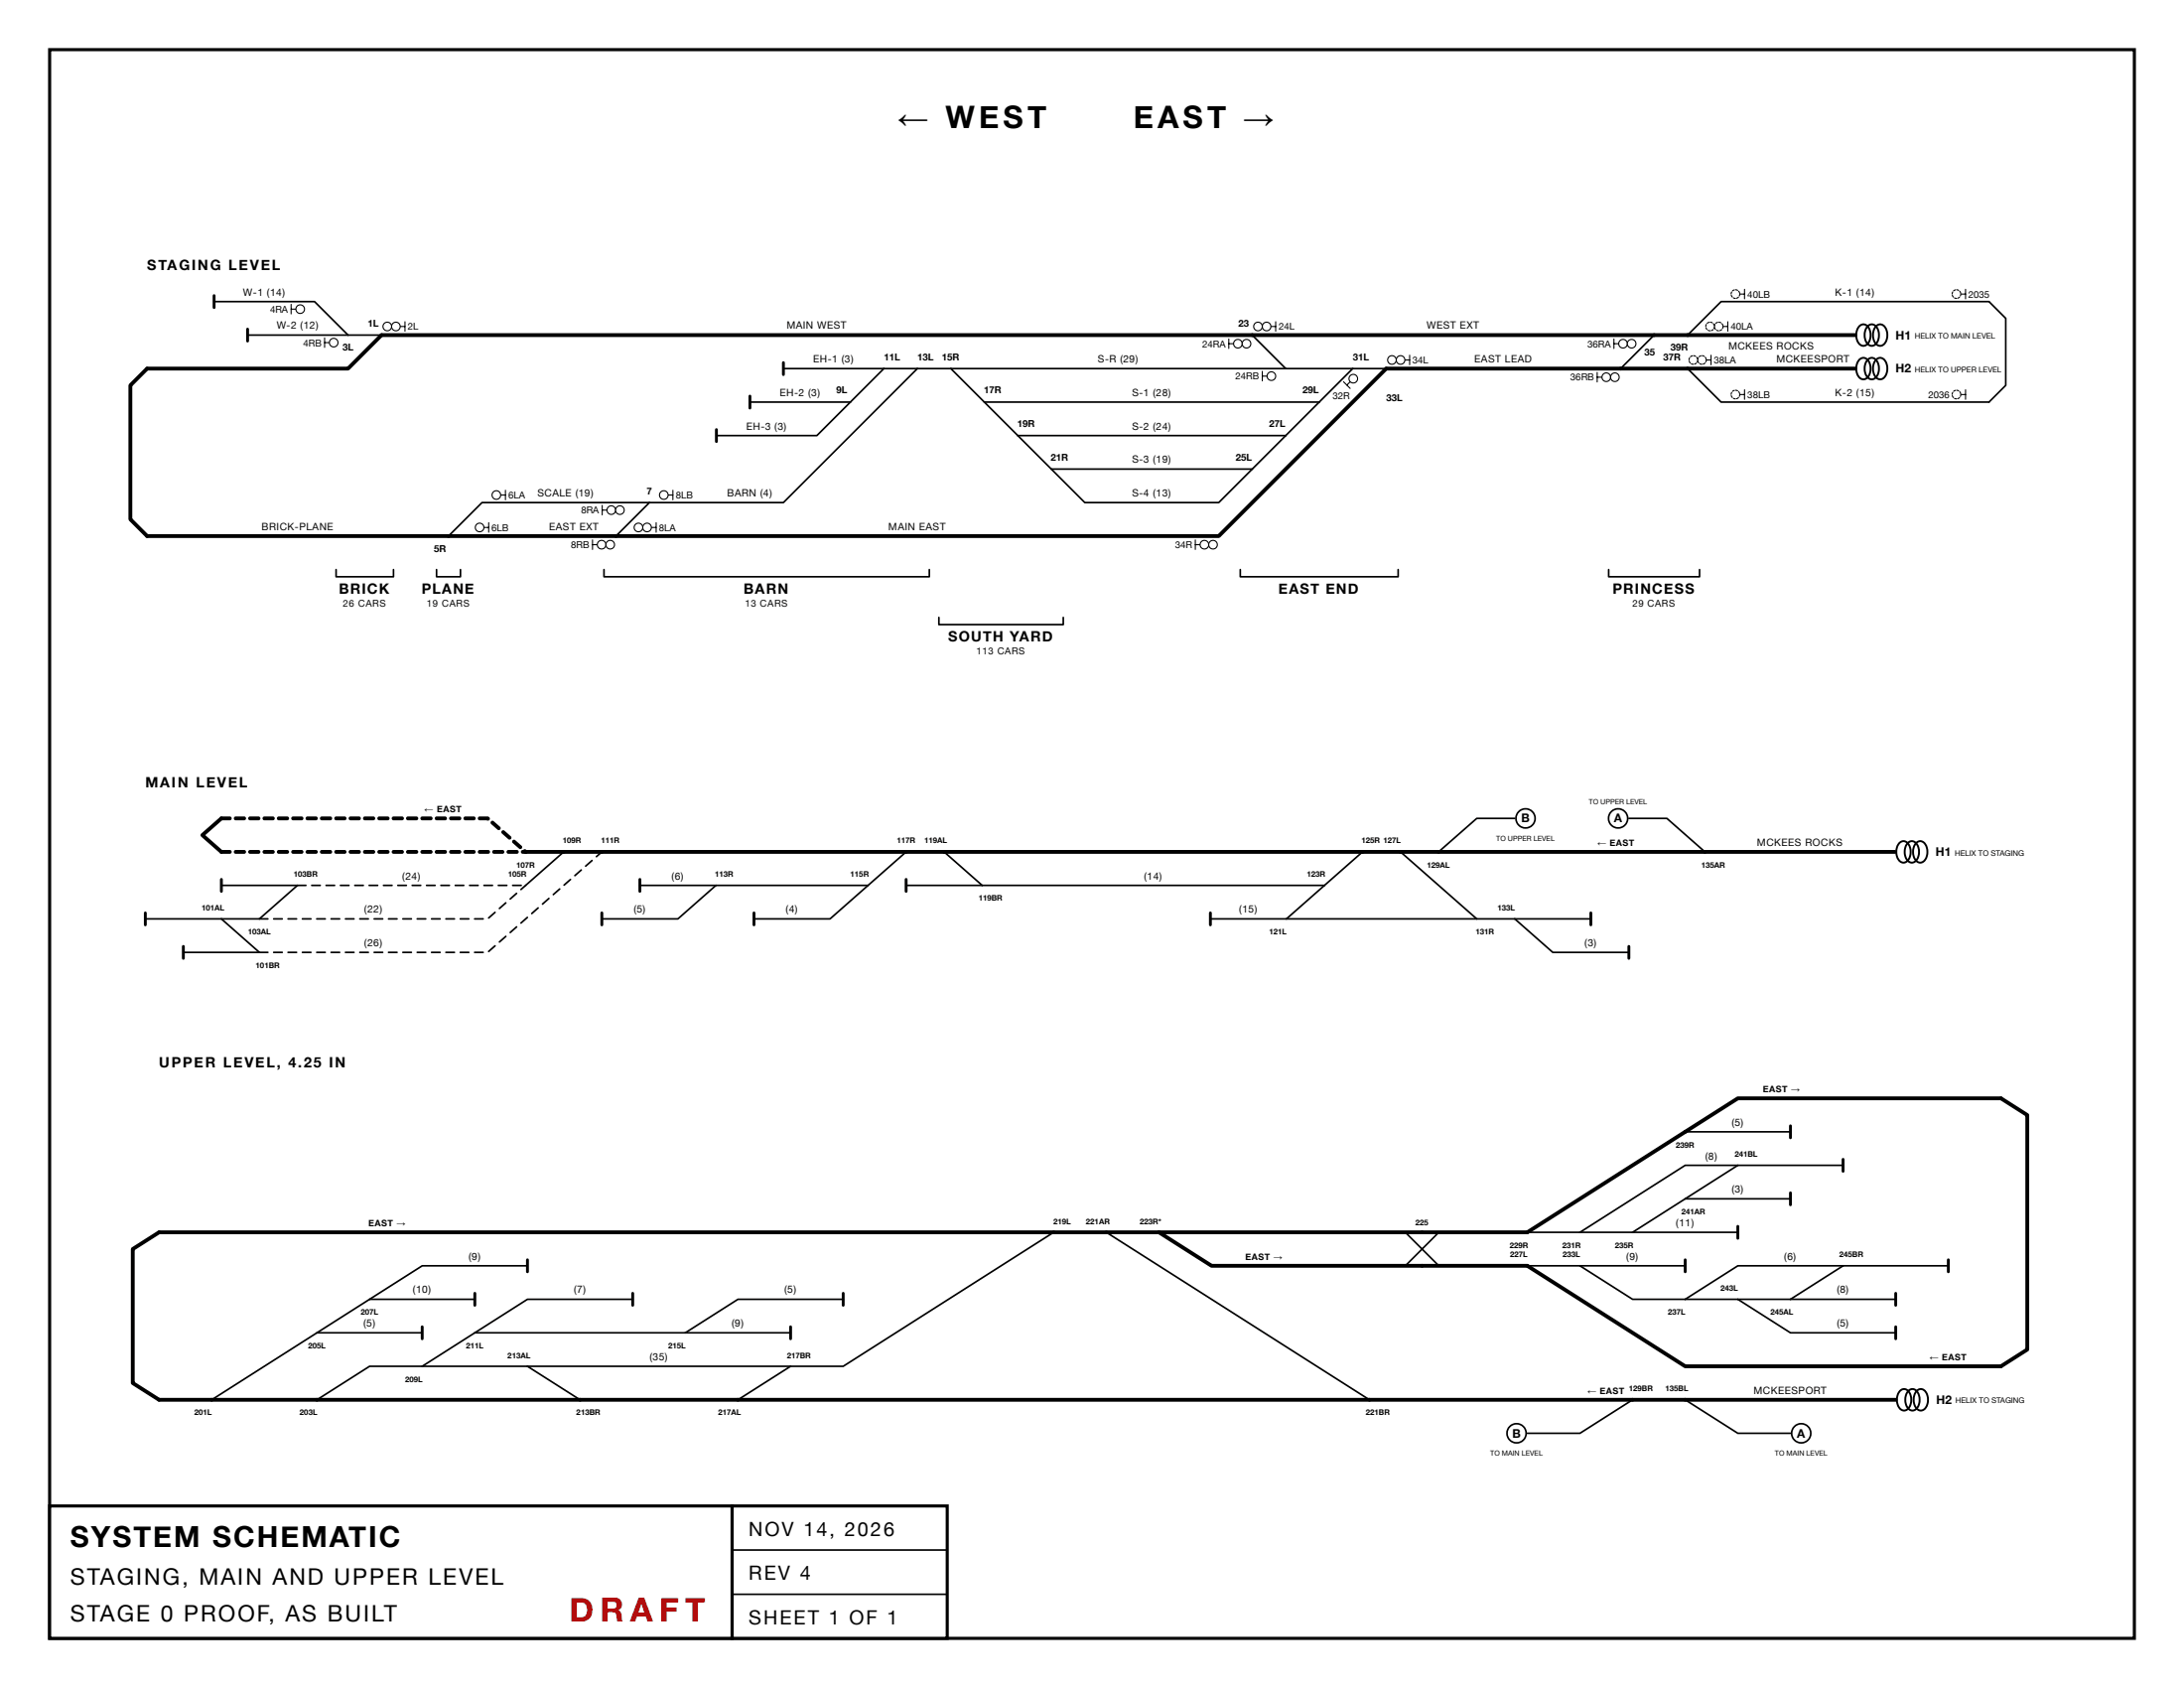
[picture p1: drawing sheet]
<svg xmlns="http://www.w3.org/2000/svg" width="279mm" height="216mm" viewBox="0 0 279 216" stroke-linecap="round" stroke-linejoin="round" font-family="sans-serif">
<path d="M6.3 6.3h266.7v203.2h-266.7z" fill="none" stroke="#000" stroke-width=".4"/>
<g fill="none" stroke="#000" stroke-width=".21">
<path d="M27.4 38.6h12.8l4.3 4.3M31.7 42.9h17.1M95.9 51.4h12.9M100.2 47.1h77.1M108.8 51.4l-4.3 4.3h-12.8M113.1 47.1l-4.3 4.3M117.4 47.1l-17.2 17.2h-17.1M121.6 47.1l4.3 4.3M125.9 51.4l8.6 8.6M125.9 51.4h42.9M130.2 55.7h34.3M134.5 60l4.3 4.3h17.1l4.3-4.3"/>
<path d="M134.5 60h25.7M160.2 42.9l4.3 4.2M164.5 55.7l-4.3 4.3M173.1 47.1l-8.6 8.6M211.6 42.9l-4.3 4.2M215.9 42.9l4.3-4.3h34.3l2.1 2.1v8.6l-2.1 2.1h-34.3l-4.3-4.3M43 72.8v1h7.3v-1M55.8 72.8v1h3.1v-1M77.3 72.8v1h41.6v-1M83.1 64.3h-21.4l-4.3 4.3M83.1 64.3l-4.3 4.3M120.1 79v.9h15.9v-.9"/>
<path d="M158.7 72.8v1h20.2v-1M205.8 72.8v1h11.6v-1"/>
</g>
<path d="M237.3 42.9h-188.5l-4.3 4.2h-25.7l-2.1 2.2v17.1l2.1 2.2h137.1l21.4-21.5h60" fill="none" stroke="#000" stroke-width=".49"/>
<path d="M27.4 37.8v1.5M31.7 42.1v1.5M91.7 54.9v1.6M95.9 50.7v1.5M100.2 46.4v1.5" fill="none" stroke="#000" stroke-width=".37"/>
<path d="M237.9 41.7a.83 .83 0 0 1 .9-.1 .83 .83 0 0 1 .4 .7 1.58 1.58 0 0 1-.6 1.9 1.13 1.13 0 0 1-1.1-1.3l.1-.7zM237.9 46a.83 .83 0 0 1 .9-.1 .83 .83 0 0 1 .4 .7 1.58 1.58 0 0 1-.6 1.9 1.13 1.13 0 0 1-1.1-1.4l.1-.6zM238.9 41.7a.83 .83 0 0 1 .9-.1 .83 .83 0 0 1 .5 .7 1.58 1.58 0 0 1-.7 1.9 1.13 1.13 0 0 1-1.1-1.3l.2-.7zM238.9 46a.83 .83 0 0 1 .9-.1 .83 .83 0 0 1 .5 .7 1.58 1.58 0 0 1-.7 1.9 1.13 1.13 0 0 1-1.1-1.4l.2-.6zM240 41.7a.83 .83 0 0 1 .9-.1 .83 .83 0 0 1 .5 .7 1.58 1.58 0 0 1-.7 1.9 1.13 1.13 0 0 1-1.1-1.3l.1-.7zM240 46a.83 .83 0 0 1 .9-.1 .83 .83 0 0 1 .5 .7 1.58 1.58 0 0 1-.7 1.9 1.13 1.13 0 0 1-1.1-1.4l.1-.6z" fill="none" stroke="#000" stroke-width=".24"/>
<path d="M51.2 41.8h.6M51.8 41.1v1.3" fill="none" stroke="#000" stroke-width=".14"/>
<circle cx="50.6" cy="41.8" r=".55" fill="#fff"/>
<circle cx="50.6" cy="41.8" r=".55" fill="none" stroke="#000" stroke-width=".14"/>
<circle cx="49.5" cy="41.8" r=".55" fill="#fff"/>
<g fill="none" stroke="#000" stroke-width=".14">
<path d="M37.2 38.9v1.3M37.2 39.5h.7"/>
<circle cx="49.5" cy="41.8" r=".55"/>
</g>
<circle cx="38.4" cy="39.5" r=".55" fill="#fff"/>
<g fill="none" stroke="#000" stroke-width=".14">
<path d="M41.5 43.2v1.2M41.5 43.8h.6"/>
<circle cx="38.4" cy="39.5" r=".55"/>
</g>
<circle cx="42.7" cy="43.8" r=".55" fill="#fff"/>
<g fill="none" stroke="#000" stroke-width=".14">
<path d="M64 63.3h.7M64.7 62.7v1.2"/>
<circle cx="42.7" cy="43.8" r=".55"/>
</g>
<circle cx="63.5" cy="63.3" r=".55" fill="#fff"/>
<g fill="none" stroke="#000" stroke-width=".14">
<path d="M61.9 67.5h.6M62.5 66.9v1.2"/>
<circle cx="63.5" cy="63.3" r=".55"/>
</g>
<circle cx="61.4" cy="67.5" r=".55" fill="#fff"/>
<g fill="none" stroke="#000" stroke-width=".14">
<path d="M83.3 67.5h.6M83.9 66.9v1.2"/>
<circle cx="61.4" cy="67.5" r=".55"/>
</g>
<circle cx="82.8" cy="67.5" r=".55" fill="#fff"/>
<circle cx="82.8" cy="67.5" r=".55" fill="none" stroke="#000" stroke-width=".14"/>
<circle cx="81.7" cy="67.5" r=".55" fill="#fff"/>
<g fill="none" stroke="#000" stroke-width=".14">
<path d="M85.5 63.3h.6M86.1 62.7v1.2"/>
<circle cx="81.7" cy="67.5" r=".55"/>
</g>
<circle cx="84.9" cy="63.3" r=".55" fill="#fff"/>
<g fill="none" stroke="#000" stroke-width=".14">
<path d="M77 64.6v1.3M77 65.2h.7"/>
<circle cx="84.9" cy="63.3" r=".55"/>
</g>
<circle cx="78.2" cy="65.2" r=".55" fill="#fff"/>
<circle cx="78.2" cy="65.2" r=".55" fill="none" stroke="#000" stroke-width=".14"/>
<circle cx="79.3" cy="65.2" r=".55" fill="#fff"/>
<g fill="none" stroke="#000" stroke-width=".14">
<path d="M75.8 69.1v1.2M75.8 69.7h.6"/>
<circle cx="79.3" cy="65.2" r=".55"/>
</g>
<circle cx="77" cy="69.7" r=".55" fill="#fff"/>
<circle cx="77" cy="69.7" r=".55" fill="none" stroke="#000" stroke-width=".14"/>
<circle cx="78.1" cy="69.7" r=".55" fill="#fff"/>
<g fill="none" stroke="#000" stroke-width=".14">
<path d="M162.6 41.8h.6M163.2 41.1v1.3"/>
<circle cx="78.1" cy="69.7" r=".55"/>
</g>
<circle cx="162" cy="41.8" r=".55" fill="#fff"/>
<circle cx="162" cy="41.8" r=".55" fill="none" stroke="#000" stroke-width=".14"/>
<circle cx="160.9" cy="41.8" r=".55" fill="#fff"/>
<g fill="none" stroke="#000" stroke-width=".14">
<path d="M157.2 43.3v1.3M157.2 44h.6"/>
<circle cx="160.9" cy="41.8" r=".55"/>
</g>
<circle cx="158.4" cy="44" r=".55" fill="#fff"/>
<circle cx="158.4" cy="44" r=".55" fill="none" stroke="#000" stroke-width=".14"/>
<circle cx="159.5" cy="44" r=".55" fill="#fff"/>
<g fill="none" stroke="#000" stroke-width=".14">
<path d="M161.5 47.5v1.2M161.5 48.1h.6"/>
<circle cx="159.5" cy="44" r=".55"/>
</g>
<circle cx="162.6" cy="48.1" r=".55" fill="#fff"/>
<g fill="none" stroke="#000" stroke-width=".14">
<path d="M171.9 48.8l.8 .9M172.7 48.8l-.4 .5"/>
<circle cx="162.6" cy="48.1" r=".55"/>
</g>
<circle cx="173.1" cy="48.4" r=".55" fill="#fff"/>
<g fill="none" stroke="#000" stroke-width=".14">
<path d="M179.7 46h.6M180.3 45.4v1.3"/>
<circle cx="173.1" cy="48.4" r=".55"/>
</g>
<circle cx="179.2" cy="46" r=".55" fill="#fff"/>
<circle cx="179.2" cy="46" r=".55" fill="none" stroke="#000" stroke-width=".14"/>
<circle cx="178.1" cy="46" r=".55" fill="#fff"/>
<g fill="none" stroke="#000" stroke-width=".14">
<path d="M152.9 69.1v1.2M152.9 69.7h.6"/>
<circle cx="178.1" cy="46" r=".55"/>
</g>
<circle cx="154.1" cy="69.7" r=".55" fill="#fff"/>
<circle cx="154.1" cy="69.7" r=".55" fill="none" stroke="#000" stroke-width=".14"/>
<circle cx="155.2" cy="69.7" r=".55" fill="#fff"/>
<g fill="none" stroke="#000" stroke-width=".14">
<path d="M206.5 43.3v1.3M206.5 44h.6"/>
<circle cx="155.2" cy="69.7" r=".55"/>
</g>
<circle cx="207.6" cy="44" r=".55" fill="#fff"/>
<circle cx="207.6" cy="44" r=".55" fill="none" stroke="#000" stroke-width=".14"/>
<circle cx="208.7" cy="44" r=".55" fill="#fff"/>
<g fill="none" stroke="#000" stroke-width=".14">
<path d="M204.3 47.6v1.3M204.3 48.2h.6"/>
<circle cx="208.7" cy="44" r=".55"/>
</g>
<circle cx="205.5" cy="48.2" r=".55" fill="#fff"/>
<circle cx="205.5" cy="48.2" r=".55" fill="none" stroke="#000" stroke-width=".14"/>
<circle cx="206.6" cy="48.2" r=".55" fill="#fff"/>
<g fill="none" stroke="#000" stroke-width=".14">
<path d="M218.3 46h.6M218.9 45.4v1.3"/>
<circle cx="206.6" cy="48.2" r=".55"/>
</g>
<circle cx="217.7" cy="46" r=".55" fill="#fff"/>
<path d="M217.8 46.5l.3-.1h.1l-.3 .2zM217.4 46.5l.4 .1h-.2zM217.1 46.2l.1-.1 .2 .4h-.1zM217.2 45.7l.1 .1-.1 .3-.1-.1zM217.3 45.6l.3-.2 .1 .1-.3 .2zM217.7 45.4l.3 .1 .1 .1-.4-.1zM218.1 45.6l.2 .2v.2zM218.2 46h.2l-.1 .3h-.1z" fill="#000"/>
<circle cx="216.6" cy="46" r=".55" fill="#fff"/>
<path d="M216.7 46.5l.3-.1h.1l-.3 .2zM216.3 46.5l.4 .1h-.2zM216 46.2l.1-.1 .2 .4h-.1zM216.1 45.7l.1 .1-.1 .3-.1-.1zM216.2 45.6l.3-.2 .1 .1-.3 .2zM216.6 45.4l.3 .1 .1 .1-.4-.1zM217 45.6l.2 .2v.2zM217.1 46h.1v.3h-.1z" fill="#000"/>
<path d="M222.6 50.5h.6M223.2 49.9v1.2" fill="none" stroke="#000" stroke-width=".14"/>
<circle cx="222" cy="50.5" r=".55" fill="#fff"/>
<path d="M222.1 51l.3-.2 .1 .1-.3 .2zM221.7 50.9l.4 .1-.2 .1zM221.4 50.6h.1l.2 .3h-.1zM221.5 50.2h.1l-.1 .3-.1-.1zM221.6 50l.3-.1-.3 .2zM222 49.9h.3v.1h-.3zM222.4 50.1l.2 .1v.2zM222.5 50.4l.1 .1-.1 .3-.1-.1z" fill="#000"/>
<path d="M220.4 41.8h.6M221 41.1v1.3" fill="none" stroke="#000" stroke-width=".14"/>
<circle cx="219.9" cy="41.8" r=".55" fill="#fff"/>
<path d="M220 42.3l.3-.2v.1l-.2 .2zM219.6 42.2l.3 .1-.2 .1zM219.3 41.9l.1-.1 .1 .4h-.1zM219.3 41.5h.2l-.2 .3v-.1zM219.5 41.3l.2-.1h.1l-.3 .2zM219.9 41.2h.3v.1h-.3zM220.3 41.4l.1 .1v.2zM220.4 41.7l.1 .1-.1 .3-.1-.1z" fill="#000"/>
<circle cx="218.8" cy="41.8" r=".55" fill="#fff"/>
<path d="M218.9 42.3l.3-.2v.1l-.2 .2zM218.5 42.2l.3 .1-.2 .1zM218.2 41.9l.1-.1 .1 .4h-.1zM218.2 41.5h.2l-.2 .3v-.1zM218.4 41.3l.2-.1h.1l-.3 .2zM218.8 41.2h.3v.1h-.3zM219.2 41.4l.1 .1v.2zM219.3 41.7l.1 .1-.1 .3-.1-.1z" fill="#000"/>
<path d="M222.6 37.6h.6M223.2 37v1.2" fill="none" stroke="#000" stroke-width=".14"/>
<circle cx="222" cy="37.6" r=".55" fill="#fff"/>
<path d="M222.1 38.1l.3-.2 .1 .1-.3 .2zM221.7 38.1l.4 .1h-.2zM221.4 37.7h.1l.2 .3h-.1zM221.5 37.3h.1l-.1 .4-.1-.1zM221.6 37.1l.3-.1v.1l-.3 .2zM222 37l.3 .1v.1l-.3-.1zM222.4 37.2l.2 .1v.3zM222.5 37.6h.1l-.1 .3h-.1z" fill="#000"/>
<path d="M250.8 37.6h.7M251.5 37v1.2" fill="none" stroke="#000" stroke-width=".14"/>
<circle cx="250.3" cy="37.6" r=".55" fill="#fff"/>
<path d="M250.4 38.1l.3-.2v.1l-.2 .2zM250 38.1l.3 .1h-.2zM249.7 37.7h.1l.1 .3h-.1zM249.7 37.3h.2l-.2 .4v-.1zM249.9 37.1l.2-.1 .1 .1-.3 .2zM250.3 37l.3 .1v.1l-.3-.1zM250.7 37.2l.1 .1v.3zM250.8 37.6h.1l-.1 .3h-.1z" fill="#000"/>
<path d="M250.8 50.5h.7M251.5 49.9v1.2" fill="none" stroke="#000" stroke-width=".14"/>
<circle cx="250.3" cy="50.5" r=".55" fill="#fff"/>
<g fill="#000">
<path d="M250.4 51l.3-.2v.1l-.2 .2zM250 50.9l.3 .1-.2 .1zM249.7 50.6h.1l.1 .3h-.1zM249.7 50.2h.2l-.2 .3v-.1zM249.9 50l.2-.1h.1l-.3 .2zM250.3 49.9h.3v.1h-.3zM250.7 50.1l.1 .1v.2zM250.8 50.4l.1 .1-.1 .3-.1-.1z"/>
<path d="M28.1 108.8l1.3-.1a.24 .24 0 0 1 .2 .3 .24 .24 0 0 1-.2 .2h-1.2l-.1-.1zM30 108.8l1.2-.1a.24 .24 0 0 1 .3 .3 .24 .24 0 0 1-.3 .2h-1.1l-.2-.1zM31.8 108.8l1.3-.1a.24 .24 0 0 1 .2 .3 .24 .24 0 0 1-.2 .2h-1.2l-.1-.1zM33.7 108.8l1.2-.1a.24 .24 0 0 1 .2 .3 .24 .24 0 0 1-.2 .2h-1.2l-.1-.1zM35.5 108.8l1.2-.1a.24 .24 0 0 1 .3 .3 .24 .24 0 0 1-.3 .2h-1.1l-.2-.1zM37.3 108.8l1.3-.1a.24 .24 0 0 1 .2 .3 .24 .24 0 0 1-.2 .2h-1.2l-.1-.1zM39.2 108.8l1.2-.1a.24 .24 0 0 1 .3 .3 .24 .24 0 0 1-.3 .2h-1.2l-.1-.1zM41 108.8l1.2-.1a.24 .24 0 0 1 .3 .3 .24 .24 0 0 1-.3 .2h-1.1l-.2-.1zM42.8 108.8l1.3-.1a.24 .24 0 0 1 .2 .3 .24 .24 0 0 1-.2 .2h-1.2l-.1-.1zM44.7 108.8l1.2-.1a.24 .24 0 0 1 .3 .3 .24 .24 0 0 1-.3 .2h-1.1l-.2-.1zM46.5 108.8l1.3-.1a.24 .24 0 0 1 .2 .3 .24 .24 0 0 1-.2 .2h-1.2l-.1-.1zM48.3 108.8l1.3-.1a.24 .24 0 0 1 .2 .3 .24 .24 0 0 1-.2 .2h-1.2l-.1-.1zM50.2 108.8l1.2-.1a.24 .24 0 0 1 .3 .3 .24 .24 0 0 1-.3 .2h-1.1l-.2-.1zM52 108.8l1.3-.1a.24 .24 0 0 1 .2 .3 .24 .24 0 0 1-.2 .2h-1.2l-.1-.1zM53.9 108.8l1.2-.1a.24 .24 0 0 1 .2 .3 .24 .24 0 0 1-.2 .2h-1.2l-.1-.1zM55.7 108.8l1.2-.1a.24 .24 0 0 1 .3 .3 .24 .24 0 0 1-.3 .2h-1.1l-.2-.1zM57.5 108.8l1.3-.1a.24 .24 0 0 1 .2 .3 .24 .24 0 0 1-.2 .2h-1.2l-.1-.1zM59.4 108.8l1.2-.1a.24 .24 0 0 1 .3 .3 .24 .24 0 0 1-.3 .2h-1.2l-.1-.1zM61.2 108.8l1.2-.1a.24 .24 0 0 1 .3 .3 .24 .24 0 0 1-.3 .2h-1.1l-.2-.1zM63 108.8l1.3-.1a.24 .24 0 0 1 .2 .3 .24 .24 0 0 1-.2 .2h-1.2l-.1-.1zM64.9 108.8l1.2-.1a.24 .24 0 0 1 .3 .3 .24 .24 0 0 1-.3 .2h-1.1l-.2-.1zM66.7 108.8l.5-.1a.24 .24 0 0 1 .3 .3 .24 .24 0 0 1-.3 .2l-.5-.1-.1-.1z"/>
<path d="M28.1 104.5l1.3-.1a.24 .24 0 0 1 .2 .3 .24 .24 0 0 1-.2 .2h-1.2l-.1-.1zM30 104.5l1.2-.1a.24 .24 0 0 1 .3 .3 .24 .24 0 0 1-.3 .2h-1.1l-.2-.1zM31.8 104.5l1.3-.1a.24 .24 0 0 1 .2 .3 .24 .24 0 0 1-.2 .2h-1.2l-.1-.1zM33.7 104.5l1.2-.1a.24 .24 0 0 1 .2 .3 .24 .24 0 0 1-.2 .2h-1.2l-.1-.1zM35.5 104.5l1.2-.1a.24 .24 0 0 1 .3 .3 .24 .24 0 0 1-.3 .2h-1.1l-.2-.1zM37.3 104.5l1.3-.1a.24 .24 0 0 1 .2 .3 .24 .24 0 0 1-.2 .2h-1.2l-.1-.1zM39.2 104.5l1.2-.1a.24 .24 0 0 1 .3 .3 .24 .24 0 0 1-.3 .2h-1.2l-.1-.1zM41 104.5l1.2-.1a.24 .24 0 0 1 .3 .3 .24 .24 0 0 1-.3 .2h-1.1l-.2-.1zM42.8 104.5l1.3-.1a.24 .24 0 0 1 .2 .3 .24 .24 0 0 1-.2 .2h-1.2l-.1-.1zM44.7 104.5l1.2-.1a.24 .24 0 0 1 .3 .3 .24 .24 0 0 1-.3 .2h-1.1l-.2-.1zM46.5 104.5l1.3-.1a.24 .24 0 0 1 .2 .3 .24 .24 0 0 1-.2 .2h-1.2l-.1-.1zM48.3 104.5l1.3-.1a.24 .24 0 0 1 .2 .3 .24 .24 0 0 1-.2 .2h-1.2l-.1-.1zM50.2 104.5l1.2-.1a.24 .24 0 0 1 .3 .3 .24 .24 0 0 1-.3 .2h-1.1l-.2-.1zM52 104.5l1.3-.1a.24 .24 0 0 1 .2 .3 .24 .24 0 0 1-.2 .2h-1.2l-.1-.1zM53.9 104.5l1.2-.1a.24 .24 0 0 1 .2 .3 .24 .24 0 0 1-.2 .2h-1.2l-.1-.1zM55.7 104.5l1.2-.1a.24 .24 0 0 1 .3 .3 .24 .24 0 0 1-.3 .2h-1.1l-.2-.1zM57.5 104.5l1.3-.1a.24 .24 0 0 1 .2 .3 .24 .24 0 0 1-.2 .2h-1.2l-.1-.1zM59.4 104.5l1.2-.1a.24 .24 0 0 1 .3 .3 .24 .24 0 0 1-.3 .2h-1.2l-.1-.1zM61.2 104.5l1.2-.1a.26 .26 0 0 1 .3 .4 .26 .26 0 0 1-.5 .1l.2-.2v.2h-1.1l-.2-.1zM62.8 105.1l.2-.1h.2l.8 .7a.24 .24 0 0 1 0 .4 .24 .24 0 0 1-.4 0l-.8-.7v-.2zM64.2 106.3l.2-.1 .1 .1 .8 .7a.24 .24 0 0 1 .1 .3 .24 .24 0 0 1-.4 0l-.8-.7-.1-.1zM65.6 107.5l.1-.1 .2 .1 .8 .7a.24 .24 0 0 1 0 .3 .24 .24 0 0 1-.3 0l-.8-.7-.1-.1zM67 108.7a.3 .3 0 0 1 .4 .1 .3 .3 0 0 1-.2 .4l-.3-.2z"/>
<path d="M33.1 117.5l1.2-.1a.11 .11 0 0 1 .1 .1 .11 .11 0 0 1-.1 .1h-1.1h-.1zM34.9 117.5l1.2-.1a.11 .11 0 0 1 .1 .1 .11 .11 0 0 1-.1 .1h-1.1h-.1zM36.8 117.5l1.1-.1a.11 .11 0 0 1 .1 .1 .11 .11 0 0 1-.1 .1h-1h-.1zM38.6 117.5l1.2-.1a.11 .11 0 0 1 .1 .1 .11 .11 0 0 1-.1 .1h-1.1h-.1zM40.5 117.5l1.1-.1a.11 .11 0 0 1 .1 .1 .11 .11 0 0 1-.1 .1h-1.1h-.1zM42.3 117.5l1.1-.1a.11 .11 0 0 1 .1 .1 .11 .11 0 0 1-.1 .1h-1h-.1zM44.1 117.5l1.2-.1a.11 .11 0 0 1 .1 .1 .11 .11 0 0 1-.1 .1h-1.1h-.1zM46 117.5l1.1-.1a.11 .11 0 0 1 .1 .1 .11 .11 0 0 1-.1 .1h-1.1h-.1zM47.8 117.5l1.1-.1a.11 .11 0 0 1 .2 .1 .11 .11 0 0 1-.2 .1h-1h-.1zM49.6 117.5l1.2-.1a.11 .11 0 0 1 .1 .1 .11 .11 0 0 1-.1 .1h-1.1h-.1zM51.5 117.5l1.1-.1a.11 .11 0 0 1 .1 .1 .11 .11 0 0 1-.1 .1h-1.1h-.1zM53.3 117.5l1.2-.1a.11 .11 0 0 1 .1 .1 .11 .11 0 0 1-.1 .1h-1.1h-.1zM55.1 117.5l1.2-.1a.11 .11 0 0 1 .1 .1 .11 .11 0 0 1-.1 .1h-1.1h-.1zM57 117.5l1.1-.1a.11 .11 0 0 1 .1 .1 .11 .11 0 0 1-.1 .1h-1h-.1zM58.8 117.5l1.2-.1a.11 .11 0 0 1 .1 .1 .11 .11 0 0 1-.1 .1h-1.1h-.1zM60.7 117.5l1.1-.1a.11 .11 0 0 1 .1 .1 .11 .11 0 0 1-.1 .1h-1.1h-.1zM62.4 117.3l.9-.7a.11 .11 0 0 1 .1 0 .11 .11 0 0 1 0 .2l-.8 .7a.11 .11 0 0 1-.2 0 .11 .11 0 0 1 0-.2zM63.8 116.1l.8-.7a.11 .11 0 0 1 .2 0 .11 .11 0 0 1 0 .2l-.8 .7a.11 .11 0 0 1-.2 0 .11 .11 0 0 1 0-.2zM65.2 114.9l.8-.7a.11 .11 0 0 1 .2 0 .11 .11 0 0 1 0 .2l-.9 .7a.11 .11 0 0 1-.1 0 .11 .11 0 0 1 0-.2zM66.6 113.7l.6-.5a.11 .11 0 0 1 .1 0 .11 .11 0 0 1 0 .1l-.6 .5a.11 .11 0 0 1-.1 0 .11 .11 0 0 1 0-.1z"/>
<path d="M38 113.2l1.1-.1a.11 .11 0 0 1 .1 .1 .11 .11 0 0 1-.1 .2h-1l-.1-.1zM39.8 113.2l1.2-.1a.11 .11 0 0 1 .1 .1 .11 .11 0 0 1-.1 .2h-1.1l-.1-.1zM41.6 113.2l1.2-.1a.11 .11 0 0 1 .1 .1 .11 .11 0 0 1-.1 .2h-1.1l-.1-.1zM43.5 113.2l1.1-.1a.11 .11 0 0 1 .1 .1 .11 .11 0 0 1-.1 .2h-1l-.1-.1zM45.3 113.2l1.2-.1a.11 .11 0 0 1 .1 .1 .11 .11 0 0 1-.1 .2h-1.1l-.1-.1zM47.2 113.2l1.1-.1a.11 .11 0 0 1 .1 .1 .11 .11 0 0 1-.1 .2h-1.1l-.1-.1zM49 113.2l1.1-.1a.11 .11 0 0 1 .1 .1 .11 .11 0 0 1-.1 .2h-1l-.1-.1zM50.8 113.2l1.2-.1a.11 .11 0 0 1 .1 .1 .11 .11 0 0 1-.1 .2h-1.1l-.1-.1zM52.7 113.2l1.1-.1a.11 .11 0 0 1 .1 .1 .11 .11 0 0 1-.1 .2h-1.1l-.1-.1zM54.5 113.2l1.1-.1a.11 .11 0 0 1 .2 .1 .14 .14 0 0 1-.2 .2h-1l-.1-.1zM56.3 113.2l1.2-.1a.11 .11 0 0 1 .1 .1 .11 .11 0 0 1-.1 .2h-1.1l-.1-.1zM58.2 113.2l1.1-.1a.11 .11 0 0 1 .1 .1 .11 .11 0 0 1-.1 .2h-1l-.1-.1zM60 113.2l1.2-.1a.11 .11 0 0 1 .1 .1 .11 .11 0 0 1-.1 .2h-1.1l-.1-.1zM61.8 113.2l1.2-.1a.11 .11 0 0 1 .1 .1 .11 .11 0 0 1-.1 .2h-1.1l-.1-.1zM63.7 113.2l1.1-.1a.11 .11 0 0 1 .1 .1 .11 .11 0 0 1-.1 .2h-1l-.1-.1zM65.5 113.2l1.2-.1a.11 .11 0 0 1 .1 .1 .11 .11 0 0 1-.1 .2h-1.1l-.1-.1z"/>
<path d="M33.1 121.7h1.2a.11 .11 0 0 1 .1 .1 .11 .11 0 0 1-.1 .1h-1.1h-.1zM34.9 121.7h1.2a.11 .11 0 0 1 .1 .1 .11 .11 0 0 1-.1 .1h-1.1h-.1zM36.8 121.7h1.1a.11 .11 0 0 1 .1 .1 .11 .11 0 0 1-.1 .1h-1h-.1zM38.6 121.7h1.2a.11 .11 0 0 1 .1 .1 .11 .11 0 0 1-.1 .1h-1.1h-.1zM40.5 121.7h1.1a.11 .11 0 0 1 .1 .1 .11 .11 0 0 1-.1 .1h-1.1h-.1zM42.3 121.7h1.1a.11 .11 0 0 1 .1 .1 .11 .11 0 0 1-.1 .1h-1h-.1zM44.1 121.7h1.2a.11 .11 0 0 1 .1 .1 .11 .11 0 0 1-.1 .1h-1.1h-.1zM46 121.7h1.1a.11 .11 0 0 1 .1 .1 .11 .11 0 0 1-.1 .1h-1.1h-.1zM47.8 121.7h1.1a.11 .11 0 0 1 .2 .1 .11 .11 0 0 1-.2 .1h-1h-.1zM49.6 121.7h1.2a.11 .11 0 0 1 .1 .1 .11 .11 0 0 1-.1 .1h-1.1h-.1zM51.5 121.7h1.1a.11 .11 0 0 1 .1 .1 .11 .11 0 0 1-.1 .1h-1.1h-.1zM53.3 121.7h1.2a.11 .11 0 0 1 .1 .1 .11 .11 0 0 1-.1 .1h-1.1h-.1zM55.1 121.7h1.2a.11 .11 0 0 1 .1 .1 .11 .11 0 0 1-.1 .1h-1.1h-.1zM57 121.7h1.1a.11 .11 0 0 1 .1 .1 .11 .11 0 0 1-.1 .1h-1h-.1zM58.8 121.7h1.2a.11 .11 0 0 1 .1 .1 .11 .11 0 0 1-.1 .1h-1.1h-.1zM60.7 121.7h1.1a.11 .11 0 0 1 .1 .1 .11 .11 0 0 1-.1 .1h-1.1h-.1zM62.4 121.6l.9-.7a.11 .11 0 0 1 .1 0 .11 .11 0 0 1 0 .2l-.8 .7a.11 .11 0 0 1-.2 0 .11 .11 0 0 1 0-.2zM63.8 120.4l.8-.7a.11 .11 0 0 1 .2 0 .11 .11 0 0 1 0 .2l-.8 .7a.11 .11 0 0 1-.2-.1 .11 .11 0 0 1 0-.1zM65.2 119.2l.8-.7a.11 .11 0 0 1 .2 0 .11 .11 0 0 1 0 .1l-.9 .7a.11 .11 0 0 1-.1 0 .11 .11 0 0 1 0-.1zM66.6 118l.8-.7a.11 .11 0 0 1 .1 0 .11 .11 0 0 1 0 .1l-.8 .7a.11 .11 0 0 1-.1 0 .11 .11 0 0 1 0-.1zM68 116.8l.8-.7a.11 .11 0 0 1 .1 0 .11 .11 0 0 1 0 .1l-.8 .7a.11 .11 0 0 1-.1 0 .11 .11 0 0 1 0-.1zM69.3 115.5l.8-.7a.11 .11 0 0 1 .2 0 .11 .11 0 0 1 0 .2l-.8 .7a.11 .11 0 0 1-.2 0 .11 .11 0 0 1 0-.2zM70.7 114.3l.8-.7a.11 .11 0 0 1 .2 0 .11 .11 0 0 1 0 .2l-.8 .7a.11 .11 0 0 1-.2 0 .11 .11 0 0 1 0-.2zM72.1 113.1l.8-.7a.11 .11 0 0 1 .2 0 .11 .11 0 0 1-.1 .2l-.8 .7a.11 .11 0 0 1-.1 0 .11 .11 0 0 1 0-.2zM73.5 111.9l.8-.7a.11 .11 0 0 1 .1 0 .11 .11 0 0 1 0 .2l-.8 .7a.11 .11 0 0 1-.1 0 .11 .11 0 0 1 0-.2zM74.9 110.7l.8-.7a.11 .11 0 0 1 .1 0 .11 .11 0 0 1 0 .2l-.8 .7a.11 .11 0 0 1-.2-.1 .11 .11 0 0 1 .1-.1zM76.2 109.5l.7-.6a.11 .11 0 0 1 .2 0 .11 .11 0 0 1 0 .1l-.7 .6a.11 .11 0 0 1-.2 0 .11 .11 0 0 1 0-.1z"/>
</g>
<g fill="none" stroke="#000" stroke-width=".21">
<path d="M28.3 113.2h9.8l-4.9 4.3h-14.6M28.3 117.5l4.9 4.3h-9.7M72.1 109l-4.9 4.2M81.9 113.2h29.2M91.6 113.2l-4.9 4.3h-9.7M111.1 113.2l-4.9 4.3h-9.7M115.9 113.2h53.5M115.9 109l-4.8 4.2M120.8 109l4.9 4.2M154.8 117.5h48.7M174.3 109l-9.7 8.5M179.2 109l9.7 8.5"/>
<path d="M193.8 117.5l4.9 4.3h9.7M193.8 104.7h-4.9l-4.9 4.3M208.4 104.7h4.8l4.9 4.3"/>
</g>
<path d="M28.3 104.7l-2.4 2.1 2.4 2.2M67.2 109h175.2" fill="none" stroke="#000" stroke-width=".49"/>
<path d="M18.6 116.8v1.5M28.3 112.5v1.5M77 116.8v1.5M81.9 112.5v1.5M96.5 116.8v1.5M115.9 112.5v1.5M154.8 116.8v1.5M203.5 116.8v1.5M23.5 121v1.6M208.4 121v1.6" fill="none" stroke="#000" stroke-width=".37"/>
<path d="M243 107.8a.83 .83 0 0 1 .9-.1 .83 .83 0 0 1 .5 .7 1.58 1.58 0 0 1-.7 1.9 1.13 1.13 0 0 1-1.1-1.3l.1-.7zM244.1 107.8a.83 .83 0 0 1 .8-.1 .83 .83 0 0 1 .5 .7 1.58 1.58 0 0 1-.6 1.9 1.13 1.13 0 0 1-1.1-1.3l.1-.7zM245.1 107.8a.83 .83 0 0 1 .9-.1 .83 .83 0 0 1 .5 .7 1.58 1.58 0 0 1-.7 1.9 1.13 1.13 0 0 1-1.1-1.3l.2-.7z" fill="none" stroke="#000" stroke-width=".24"/>
<circle cx="207" cy="104.7" r="1.22" fill="#fff"/>
<circle cx="207" cy="104.7" r="1.22" fill="none" stroke="#000" stroke-width=".21"/>
<circle cx="195.2" cy="104.7" r="1.22" fill="#fff"/>
<g fill="none" stroke="#000" stroke-width=".21">
<path d="M134.8 157.6l-26.9 17.2h-6.8M141.5 157.6l33.7 21.4M179.8 157.6l4.3 4.3M184.1 157.6l-4.3 4.3M195.4 157.6h26.9M215.6 153.3h13.5M215.6 144.8h13.5M222.3 149h-6.7l-13.5 8.6M222.3 149h13.5M222.3 149l-13.4 8.6M40.5 170.5l-13.4 8.5M40.5 170.5h13.5"/>
<path d="M47.3 166.2h13.4M47.3 166.2l-6.8 4.3M54 174.8h-6.7l-6.8 4.2M54 174.8h47.1M60.7 170.5l-6.7 4.3M60.7 170.5h40.4M67.5 161.9h-13.5l-6.7 4.3M67.5 174.8l6.7 4.2M80.9 166.2h-13.4l-6.8 4.3M101.1 174.8l-6.7 4.2M107.9 166.2h-13.5l-6.7 4.3M195.4 161.9h20.2"/>
<path d="M202.1 161.9l6.8 4.3h6.7M208.9 179l-6.8 4.3h-6.7M215.6 179l6.7 4.3h6.8M215.6 166.2h26.9M222.3 166.2l6.8 4.3h13.4M235.8 161.9h-13.5l-6.7 4.3M235.8 161.9l-6.7 4.3M235.8 161.9h13.5"/>
<circle cx="195.2" cy="104.7" r="1.22"/>
</g>
<path d="M148.3 157.6l6.7 4.3h40.4l20.2 12.9h40.4l3.3-2.2v-30l-3.3-2.1h-33.7l-26.9 17.1h-175l-3.4 2.2v17.1l3.4 2.1h222.1" fill="none" stroke="#000" stroke-width=".49"/>
<g fill="none" stroke="#000" stroke-width=".37">
<path d="M222.3 156.9v1.5M229.1 144v1.5M229.1 152.6v1.5M235.8 148.3v1.5M54 169.7v1.5M60.7 165.4v1.5M67.5 161.1v1.6M80.9 165.4v1.5M101.1 169.7v1.5M107.9 165.4v1.5M215.6 161.1v1.6M242.5 165.4v1.5"/>
<path d="M242.5 169.7v1.5M249.3 161.1v1.6"/>
</g>
<path d="M243.1 177.9a.83 .83 0 0 1 .9-.1 .83 .83 0 0 1 .4 .7 1.58 1.58 0 0 1-.6 1.9 1.13 1.13 0 0 1-1.1-1.4l.1-.7zM244.2 177.9a.83 .83 0 0 1 .8-.1 .83 .83 0 0 1 .5 .7 1.58 1.58 0 0 1-.7 1.9 1.13 1.13 0 0 1-1.1-1.4l.2-.7zM245.2 177.9a.83 .83 0 0 1 .9-.1 .83 .83 0 0 1 .5 .7 1.58 1.58 0 0 1-.7 1.9 1.13 1.13 0 0 1-1.1-1.4l.1-.7z" fill="none" stroke="#000" stroke-width=".24"/>
<circle cx="230.4" cy="183.3" r="1.22" fill="#fff"/>
<circle cx="230.4" cy="183.3" r="1.22" fill="none" stroke="#000" stroke-width=".21"/>
<circle cx="194" cy="183.3" r="1.22" fill="#fff"/>
<circle cx="194" cy="183.3" r="1.22" fill="none" stroke="#000" stroke-width=".21"/>
<path d="M6.3 192.6h87.4v16.9h-87.4z" fill="#fff"/>
<path d="M6.3 192.6h87.4v16.9h-87.4z" fill="none" stroke="#000" stroke-width=".4"/>
<path d="M93.7 192.6h27.5v16.9h-27.5z" fill="#fff"/>
<path d="M93.7 192.6h27.5v16.9h-27.5z" fill="none" stroke="#000" stroke-width=".4"/>
<path d="M93.7 198.3h27.5M93.7 203.9h27.5" fill="none" stroke="#000" stroke-width=".21"/>
<text font-size="4.2" fill="#c00" x="72.9" y="207.4">D R A F T</text>
<g font-size="4">
<text x="114.8" y="16.4">← WEST</text>
<text x="145" y="16.4">EAST →</text>
</g>
<text font-size="3.7" x="9" y="197.9">SYSTEM SCHEMATIC</text>
<g font-size="2.9">
<text x="9" y="202.7">STAGING, MAIN AND UPPER LEVEL</text>
<text x="9" y="207.4">STAGE 0 PROOF, AS BUILT</text>
</g>
<g font-size="2.5">
<text x="95.8" y="196.5">NOV 14, 2026</text>
<text x="95.8" y="202.1">REV 4</text>
<text x="95.8" y="207.7">SHEET 1 OF 1</text>
</g>
<g font-size="1.8">
<text x="18.8" y="34.6">STAGING LEVEL</text>
<text x="43.4" y="75.9">BRICK</text>
<text x="53.9" y="75.9">PLANE</text>
<text x="95.2" y="75.9">BARN</text>
<text x="163.6" y="75.9">EAST END</text>
<text x="206.3" y="75.9">PRINCESS</text>
<text x="121.3" y="82">SOUTH YARD</text>
<text x="18.6" y="100.7">MAIN LEVEL</text>
<text x="20.3" y="136.5">UPPER LEVEL, 4.25 IN</text>
</g>
<g font-size="1.5">
<text x="242.5" y="43.4">H1</text>
<text x="242.5" y="47.7">H2</text>
<text x="194.6" y="105.2">B</text>
<text x="206.5" y="105.2">A</text>
<text x="247.6" y="109.5">H1</text>
<text x="247.7" y="179.6">H2</text>
<text x="193.5" y="183.9">B</text>
<text x="229.9" y="183.9">A</text>
</g>
<g font-size="1.3">
<text x="31.1" y="37.8">W-1 (14)</text>
<text x="234.8" y="37.8">K-1 (14)</text>
<text x="35.4" y="42.1">W-2 (12)</text>
<text x="100.6" y="42.1">MAIN WEST</text>
<text x="104" y="46.4">EH-1 (3)</text>
<text x="140.5" y="46.4">S-R (29)</text>
<text x="182.5" y="42.1">WEST EXT</text>
<text x="188.6" y="46.4">EAST LEAD</text>
<text x="221.1" y="44.7">MCKEES ROCKS</text>
<text x="227.2" y="46.4">MCKEESPORT</text>
<text x="99.8" y="50.7">EH-2 (3)</text>
<text x="144.8" y="50.7">S-1 (28)</text>
<text x="234.8" y="50.7">K-2 (15)</text>
<text x="95.5" y="54.9">EH-3 (3)</text>
<text x="144.8" y="59.2">S-3 (19)</text>
<text x="144.8" y="54.9">S-2 (24)</text>
<text x="68.8" y="63.5">SCALE (19)</text>
<text x="93" y="63.5">BARN (4)</text>
<text x="144.8" y="63.5">S-4 (13)</text>
<text x="33.5" y="67.8">BRICK-PLANE</text>
<text x="70.2" y="67.8">EAST EXT</text>
<text x="113.7" y="67.8">MAIN EAST</text>
<text x="51.5" y="112.5">(24)</text>
<text x="85.9" y="112.5">(6)</text>
<text x="146.4" y="112.5">(14)</text>
<text x="224.8" y="108.2">MCKEES ROCKS</text>
<text x="46.6" y="116.8">(22)</text>
<text x="81.1" y="116.8">(5)</text>
<text x="100.5" y="116.8">(4)</text>
<text x="158.5" y="116.8">(15)</text>
<text x="46.6" y="121">(26)</text>
<text x="202.7" y="121">(3)</text>
<text x="221.5" y="144">(5)</text>
<text x="218.2" y="148.3">(8)</text>
<text x="221.5" y="152.6">(3)</text>
<text x="60" y="161.1">(9)</text>
<text x="208.1" y="161.1">(9)</text>
<text x="214.4" y="156.8">(11)</text>
<text x="228.3" y="161.1">(6)</text>
<text x="52.8" y="165.4">(10)</text>
<text x="73.4" y="165.4">(7)</text>
<text x="100.3" y="165.4">(5)</text>
<text x="235" y="165.4">(8)</text>
<text x="46.5" y="169.7">(5)</text>
<text x="83.1" y="174">(35)</text>
<text x="93.6" y="169.7">(9)</text>
<text x="235" y="169.7">(5)</text>
<text x="224.3" y="178.3">MCKEESPORT</text>
</g>
<g font-size="1.2">
<text x="34.5" y="40">4RA</text>
<text x="47" y="41.8">1L</text>
<text x="158.4" y="41.8">23</text>
<text x="223.6" y="38.1">40LB</text>
<text x="251.8" y="38.1">2035</text>
<text x="38.8" y="44.3">4RB</text>
<text x="43.8" y="44.8">3L</text>
<text x="52.2" y="42.2">2L</text>
<text x="113.1" y="46.1">11L</text>
<text x="117.4" y="46.1">13L</text>
<text x="120.5" y="46.1">15R</text>
<text x="153.8" y="44.4">24RA</text>
<text x="163.6" y="42.2">24L</text>
<text x="173.1" y="46.1">31L</text>
<text x="180.7" y="46.5">34L</text>
<text x="203.1" y="44.4">36RA</text>
<text x="210.4" y="45.5">35</text>
<text x="212.8" y="46.1">37R</text>
<text x="213.7" y="44.8">39R</text>
<text x="219.3" y="46.5">38LA</text>
<text x="221.4" y="42.2">40LA</text>
<text x="107" y="50.4">9L</text>
<text x="125.9" y="50.4">17R</text>
<text x="158.1" y="48.5">24RB</text>
<text x="166.7" y="50.4">29L</text>
<text x="170.5" y="51.1">32R</text>
<text x="177.4" y="51.3">33L</text>
<text x="200.9" y="48.7">36RB</text>
<text x="223.6" y="50.9">38LB</text>
<text x="246.7" y="50.9">2036</text>
<text x="130.2" y="54.6">19R</text>
<text x="134.4" y="58.9">21R</text>
<text x="158.1" y="58.9">25L</text>
<text x="162.4" y="54.6">27L</text>
<text x="65" y="63.8">6LA</text>
<text x="74.3" y="65.7">8RA</text>
<text x="82.7" y="63.2">7</text>
<text x="86.5" y="63.8">8LB</text>
<text x="55.5" y="70.6">5R</text>
<text x="62.9" y="67.9">6LB</text>
<text x="73.1" y="70.1">8RB</text>
<text x="84.3" y="67.9">8LA</text>
<text x="150.3" y="70.1">34R</text>
<text x="43.9" y="77.6">26 CARS</text>
<text x="54.6" y="77.6">19 CARS</text>
<text x="95.3" y="77.6">13 CARS</text>
<text x="208.8" y="77.6">29 CARS</text>
<text x="124.9" y="83.7">113 CARS</text>
</g>
<g font-size="1.1">
<text x="54.3" y="103.9">← EAST</text>
<text x="204.4" y="108.2">← EAST</text>
<text x="225.5" y="139.7">EAST →</text>
<text x="47.1" y="156.8">EAST →</text>
<text x="159.3" y="161.1">EAST →</text>
<text x="246.8" y="174">← EAST</text>
<text x="203.1" y="178.3">← EAST</text>
</g>
<g font-size="1">
<text x="245" y="43.3">HELIX TO MAIN LEVEL</text>
<text x="245" y="47.6">HELIX TO UPPER LEVEL</text>
<text x="72" y="107.9">109R</text>
<text x="76.9" y="107.9">111R</text>
<text x="114.7" y="107.9">117R</text>
<text x="118.2" y="107.9">119AL</text>
<text x="174.2" y="107.9">125R 127L</text>
<text x="37.6" y="112.2">103BR</text>
<text x="65" y="112.2">105R</text>
<text x="66.1" y="110.9">107R</text>
<text x="91.5" y="112.2">113R</text>
<text x="108.8" y="112.2">115R</text>
<text x="167.2" y="112.2">123R</text>
<text x="182.6" y="110.9">129AL</text>
<text x="217.7" y="110.9">135AR</text>
<text x="250.1" y="109.4">HELIX TO STAGING</text>
<text x="25.8" y="116.5">101AL</text>
<text x="31.7" y="119.5">103AL</text>
<text x="125.2" y="115.2">119BR</text>
<text x="162.4" y="119.5">121L</text>
<text x="188.8" y="119.5">131R</text>
<text x="191.6" y="116.5">133L</text>
<text x="32.7" y="123.8">101BR</text>
<text x="214.4" y="146.8">239R</text>
<text x="221.9" y="148">241BL</text>
<text x="215.1" y="155.3">241AR</text>
<text x="134.7" y="156.5">219L</text>
<text x="138.9" y="156.5">221AR</text>
<text x="145.8" y="156.5">223R*</text>
<text x="181.1" y="156.7">225</text>
<text x="193.1" y="159.6">229R</text>
<text x="193.2" y="160.8">227L</text>
<text x="199.9" y="159.6">231R</text>
<text x="199.9" y="160.8">233L</text>
<text x="206.6" y="159.6">235R</text>
<text x="235.3" y="160.8">245BR</text>
<text x="220.1" y="165.1">243L</text>
<text x="39.4" y="172.5">205L</text>
<text x="46.2" y="168.2">207L</text>
<text x="59.6" y="172.5">211L</text>
<text x="64.9" y="173.7">213AL</text>
<text x="85.5" y="172.5">215L</text>
<text x="100.7" y="173.7">217BR</text>
<text x="213.4" y="168.2">237L</text>
<text x="226.5" y="168.2">245AL</text>
<text x="51.8" y="176.7">209L</text>
<text x="208.4" y="178">129BR</text>
<text x="213" y="178">135BL</text>
<text x="250.2" y="179.5">HELIX TO STAGING</text>
<text x="24.9" y="181">201L</text>
<text x="38.4" y="181">203L</text>
<text x="73.7" y="181">213BR</text>
<text x="91.9" y="181">217AL</text>
<text x="174.7" y="181">221BR</text>
</g>
<g font-size=".9">
<text x="191.4" y="107.6">TO UPPER LEVEL</text>
<text x="203.3" y="102.8">TO UPPER LEVEL</text>
<text x="190.7" y="186.2">TO MAIN LEVEL</text>
<text x="227.1" y="186.2">TO MAIN LEVEL</text>
</g>
</svg>
